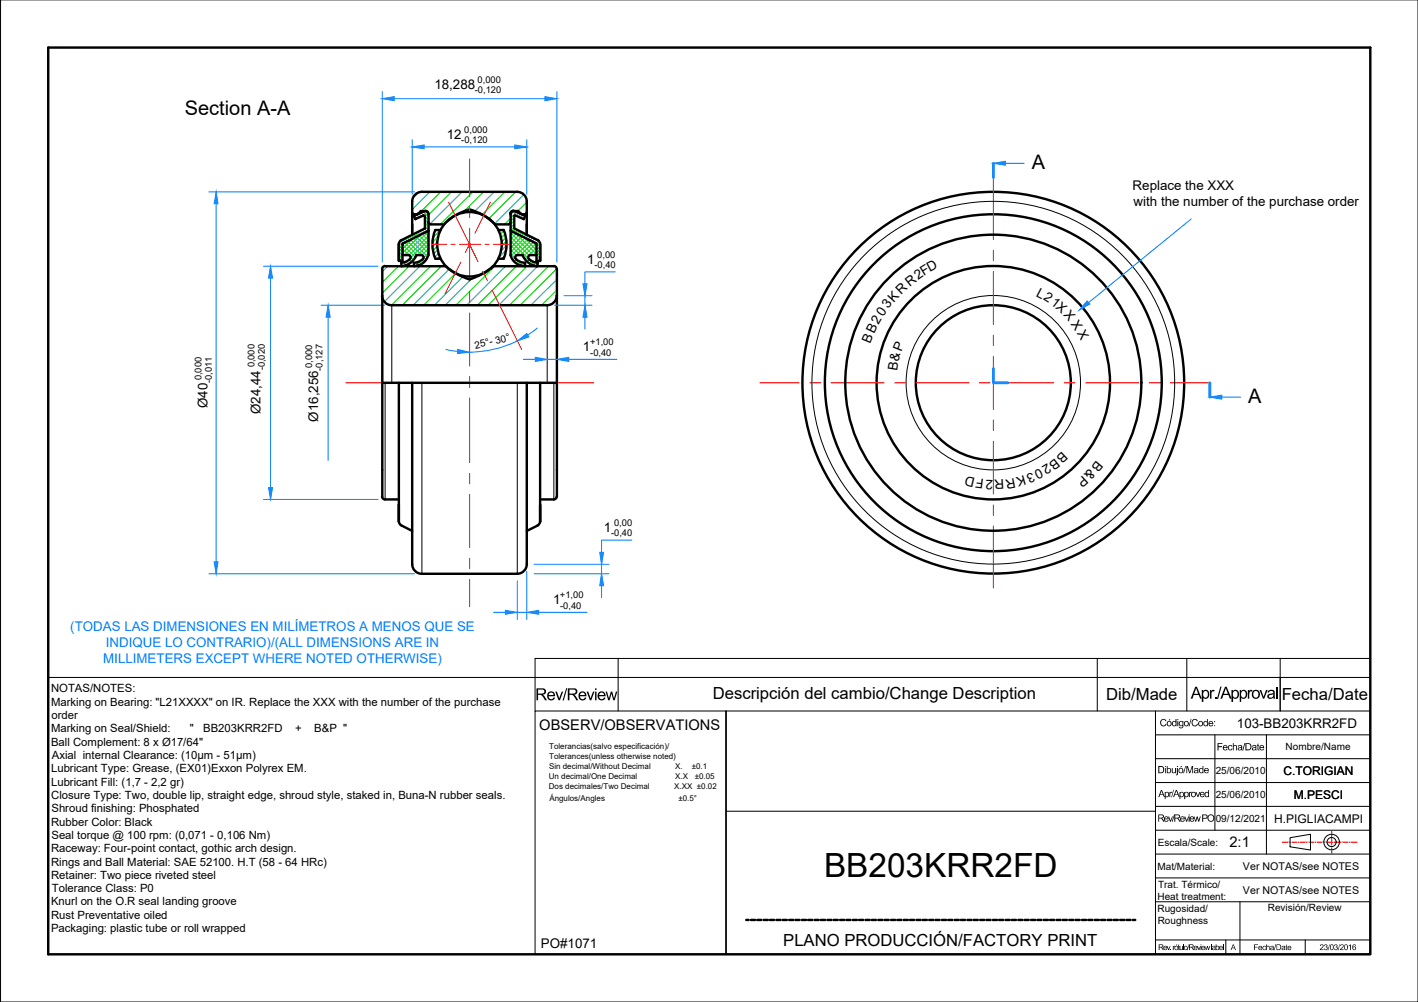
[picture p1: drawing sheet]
<svg xmlns="http://www.w3.org/2000/svg" width="297mm" height="210mm" viewBox="0 0 297 210" stroke-linecap="round" stroke-linejoin="round" font-family="sans-serif">
<!-- layer: corte -->
<g fill="none" stroke="#0d0" stroke-width=".21">
<path d="M81.2 55.8l-1.1 1.1M83.5 55.8l-3.4 3.4M83.6 54.1l.6 .6M83.6 53.4l.7 .8M83.6 52.7l.7 .8M83.6 52l.7 .8M83.6 51.4l2 2M83.6 50.8l.7 .6M83.9 50.4l.6 .5M84.1 55.5l.3 .2M84.4 50.2l.5 .5M84.5 55l.6 .6"/>
<path d="M84.7 50.9l-.4 .3 2.7 2.7M84.8 50.8l2.6 2.6M84.8 49.9l3.5 3.5M85.2 54.8l.5 .5M85.3 49.7l.5 .6M85.3 54.8l-1 1M85.7 49.5l.6 .6M85.7 55.8l-5.6 5.6M85.8 54.5l.4 .4M86 53.8l.6 .7M86 50.2l3.6 3.7M86.2 49.2l.5 .6"/>
<path d="M86.5 50l-2.2 2.1M86.6 49l3.2 3.2M86.6 49.9l3.2 3.2M86.7 55.4l.3 .4M86.8 55.1h-.1M86.8 45.2l.6 .5M87 53.9l-1.4 1.4M87.1 48.8l.5 .6M87.2 55l.6 .6M87.3 45l.5 .5M87.5 48.6l.6 .6M87.7 40.3l-1.2 1.2"/>
<path d="M87.7 44.8l.6 .6M87.8 49.3l2 2M87.9 54.8l.5 .5M88 48.4l.5 .6M88 54.8l-1 1M88 55.8l-7.5 7.4M88.2 44.5l.6 .6M88.3 49.1l-4 3.9 .4 .4M88.4 49l1.4 1.4M88.4 48.1l1.4 1.4M88.4 54.5l.5 .4M88.7 44.3l1.1 1.1"/>
<path d="M88.7 53.9l.6 .5M88.9 47.9l.5 .6M89 47.4l.8 .7M89 46.7l.8 .8M89 46l.8 .8M89 45.4l.8 .7M89.3 44.3l.4 .5M89.5 54.1l-1.3 1.3M89.6 48.4l.2 .2M89.8 48.5l-5 4.9M89.8 49.4l-4.1 4.1M89.8 50.3l-3.8 3.7"/>
<path d="M89.8 51.2l-2.3 2.2M89.8 52.1l-1.4 1.3M89.8 53l-1 1M90.1 40.2l-3.8 3.7M90.2 55.8l-8.2 8.1M91.3 48.2l-.2 .2M91.6 50.6l-1 1.1M91.6 51.5l-.9 1M91.7 52.3l-.9 .9M91.8 49.5l-1.2 1.2M91.9 53.1l-.8 .8M92.1 53.7l-.5 .5"/>
<path d="M92.2 48.2l-1.5 1.5M92.3 40.2l-4 4M92.4 55.8l-8.1 8.1M94.1 56.4l-7.6 7.5M94.6 40.2l-4.8 4.8M95.4 57.3l-6.6 6.6M96.8 40.2l-6.8 6.8M96.9 58l-5.9 5.9M98.8 58.4l-5.6 5.5M99 40.2l-6.8 6.8M101.3 40.2l-4.1 4.1M103.5 40.2l-4 4.1"/>
<path d="M103.7 55.8l-8.2 8.1M104.8 48.2l-.3 .3M105.6 48.4l-.8 .7M105.7 53.6l-.6 .6M105.8 40.2l-4.8 4.8M105.8 49l-.8 .8M105.9 55.8l-8.2 8.1M106 49.8l-.9 .8M106 52.4l-1.5 1.5M106.1 50.5l-1 1M106.1 51.4l-1.1 1.1M107 48.3h.1"/>
<path d="M107 45.7l-1.3 1.3M107 53.2l2.5 2.5 .5-.5M107 52.3l1.2 1.2M107 51.4l2 2M107 50.5l5.1 5.2M107 49.6l3.9 4M107 48.7l4.7 4.7M107.6 48.6l-.6 .6M107.7 44.3l-.7 .7M107.7 45.6l-.7 .7M107.7 46.2l-.7 .8M107.7 46.9l-.7 .8"/>
<path d="M107.7 47.6l-.7 .7M107.9 48.8l4.5 4.5M108 48l-.6 .6M108 40.2l-5.6 5.6M108.1 55.8l-8.1 8.1M108.1 48.9l-1.1 1.2M108.1 54.3l-.4 .5M108.2 44.4l-1.2 1.2M108.4 48.2l-.5 .6M108.7 44.6l-.6 .6M108.7 54.7l-.5 .5M108.9 48.4l-.6 .6"/>
<path d="M109.1 44.8l-.6 .6M109.3 55l-.6 .5M109.3 48.7l-2.3 2.3M109.4 49.5l-2.4 2.4M109.6 45l-.6 .6M109.7 55l.3 .3M109.7 40.7l-6.1 6.2M109.8 48.9l-.6 .6M109.8 49.7l2.6 2.7M110 49.8l-3 3M110 45.3l-.5 .5M110.2 49.1l-.5 .6"/>
<path d="M110.3 42.3l-1.8 1.9M110.3 44.6l-.2 .3M110.4 55.8l-8.2 8.1M110.7 49.3l-.6 .6M110.9 54.3l-.5 .5M111.1 49.5l-4.1 4.2M111.2 50.4l-3.9 3.9M111.4 54.7l-.5 .5M111.5 50.6l.9 .9M111.6 49.8l-.6 .5M111.7 50.7l-2.7 2.7M112 55l-.6 .5"/>
<path d="M112 50l-.6 .6M112.4 51.9l-2.4 2.4M112.4 52.8l-.7 .6M112.4 55l.2 .3M112.5 50.2l-.6 .6M112.6 55.8l-8.1 8.1M112.6 55.2l-.4 .5M112.9 50.5l-3.3 3.2M113.1 50.9l-.7 .8M113.1 51.6l-.7 .7M113.1 52.2l-.7 .8M113.1 52.9l-.7 .8"/>
<path d="M113.1 53.6l-.7 .7M113.1 54.2l-.4 .5M114.9 55.8l-8.2 8.1M116.7 56.3l-7.7 7.6M116.7 58.5l-5.5 5.4M116.7 60.8l-3.3 3.1"/>
</g>
<!-- layer: centro -->
<g fill="none" stroke="#f00" stroke-width=".21">
<path d="M98.4 33.3v7.8M208.1 37.2v13M90.3 51.2h3.3M94 42.4l6.1 12.4M94.5 51.2h.9M96.3 51.2h4.4M96.5 54.9l-3.3 6.6M98.4 43.4v2.2M98.4 47.8v11.1M98.5 50.9l-1 2M101.1 56.8l1 2M101.6 51.2h.9"/>
<path d="M102.7 42.4l-3.2 6.6M103.4 51.2h3.2M208.1 52.4v2.2M208.1 56.9v11.1M98.4 61.1v2.2M98.4 65.6v11.1M98.4 78.9v2.2M103.1 60.8l6.1 12.4M208.1 70.2v2.2M208.1 74.6v11.1M72.4 80.2h13.7M88.3 80.2h2.3"/>
<path d="M92.8 80.2h11.1M98.4 83.4v13.5M98.4 99.2v2.2M106.1 80.2h2.3M110.6 80.2h13.7M159.2 80.2h8.2M169.6 80.2h2.3M174.1 80.2h11.1M187.4 80.2h2.2M191.8 80.2h11.2M205.2 80.2h2.2M208.1 88v2.2"/>
<path d="M208.1 92.4v11.1M209.6 80.2h11.1M223 80.2h2.2M227.4 80.2h11.1M240.7 80.2h2.2M245.2 80.2h8.2M98.4 103.6v11.1M98.4 116.9v2.2M208.1 105.8v2.2M208.1 110.2v13M98.4 121.4v5.7M268.6 176.4h1.3"/>
<path d="M270.1 176.4h.2M270.6 176.4h1.1M271.9 176.4h.2M272.4 176.4h1.1M273.7 176.4h.2M274.1 176.4h1.1M275.4 176.4h.3M275.9 176.4h1.1M277.2 176.4h.2M277.7 176.4h1.1M279 174.1v1.1M279 175.4v.3"/>
<path d="M279 175.9v1.1M279 177.2v.2M279 177.6v1.2M279 176.4h.2M279.5 176.4h1.1M280.8 176.4h.2M281.2 176.4h1.1M282.6 176.4h.2M283 176.4h1.3"/>
</g>
<!-- layer: A1 -->
<g fill="none" stroke="#000" stroke-width=".51">
<path d="M10.1 10h276.9v189.9h-276.9zM80.1 56.4v47.6M80.7 55.7a.61 .61 0 0 0-.7 .6M80.7 55.8h12.6M84.1 50.3l-.4 .3-.1 .5M84.3 51.2v3.5h-.7v-3.5v3.5M84.3 53.4h1.2M84.4 51l-.1 .1M85.5 53.4a.52 .52 0 0 1 .5 .3 .52 .52 0 0 1-.2 .6l-1 .6-.7 .1M86.3 44.5l.4 .4M86.7 55.1v.7M86.8 44.9h.5"/>
<path d="M87.5 44.8l-.2 .1M88.4 40.2a2.01 2.01 0 0 0-2.1 2v7M88.4 40.2h19.9a2.01 2.01 0 0 1 2 2v7M88.5 54.3l-.6 .5-1.2 .2M88.5 54.3a.53 .53 0 0 0 .2-.6 .53 .53 0 0 0-.5-.3h-1a3.6 3.6 0 0 1-3.1 2.4v-.7M88.8 44.3h.6l.3 .6M88.8 44.3l-2.1 .9 .3 .7 1.7-.7 .3 .1M89 45.4v2.5l-4.9 2.4M89.1 44.2a.61 .61 0 0 1 .6 .6M89.1 44.2h-.9l-.6 .6M89.7 53.4a3.1 3.1 0 0 1-3 2.3M89.7 46.6l.4 .4"/>
<path d="M89.8 48.3l-5.4 2.7M89.8 44.9v8.5M90.2 47h2.8M91.2 54.2h1.1M92.3 48.2h-1.1a7.8 7.8 0 0 0 0 6M93 47a11.6 11.6 0 0 1 5.3-3.1 11.6 11.6 0 0 1 5.4 3.1M93.3 55.7a13.9 13.9 0 0 0 5 2.8 13.9 13.9 0 0 0 5-2.8M103.4 55.8h12.6M103.7 47h2.8M104.4 54.2h1.1M104.4 48.2h1.1a7.8 7.8 0 0 1 0 6M106.9 46.6l-.4 .4"/>
<path d="M107 48.3l5.3 2.7M107.5 44.2a.61 .61 0 0 0-.6 .6M107.6 44.2h1l.5 .6M107.7 45.4v2.5l4.9 2.4M107.9 44.3h-.7l-.3 .6 .1 8.5a3 3 0 0 0 2.9 2.3M107.9 44.3l2.2 .9-.4 .7-1.7-.8M107.9 45.2l-.2 .1M108.1 54.3l.7 .5 1.2 .2M108.5 53.4a.53 .53 0 0 0-.5 .3 .53 .53 0 0 0 .1 .6M108.5 53.4h1M109.1 44.8l.9 .1M109.5 53.4a3.6 3.6 0 0 0 3.1 2.4v-.7"/>
<path d="M110 55.1v.7M110.3 44.5l-.4 .4M110.9 54.3l1 .6 .7 .1M112.3 51l.1 .1M112.4 51.2v3.5h.7v-3.5v3.5M112.4 53.4h-1.2a.53 .53 0 0 0-.5 .3 .53 .53 0 0 0 .1 .6M112.6 50.3l.4 .3 .1 .5M116 55.7a.61 .61 0 0 1 .6 .6M116.7 56.4v47.6M80 61.9a2.01 2.01 0 0 0 2 2h32.6M116.6 61.9a2.01 2.01 0 0 1-2 2M80.1 80.2h36.6"/>
<path d="M83.6 80.2v29v-3.5M86.3 80.2v38a2.01 2.01 0 0 0 2.1 2M110.3 80.2v38a2.01 2.01 0 0 1-2 2h-19.9M113.1 80.2v29v-3.5M80 104a.61 .61 0 0 0 .7 .6h2.9M83.6 109.2l.3 .7 2.4 1.3M112.6 110.1l-2.3 1.1M113.1 109.2l-.1 .5-.4 .4M116.6 104a.61 .61 0 0 1-.6 .6h-2.9M156.3 192.7h.5M157.3 192.7h.9M158.6 192.7h.9"/>
<path d="M160 192.7h.9M161.3 192.7h.9M162.6 192.7h.9M163.9 192.7h.9M165.3 192.7h.9M166.6 192.7h.9M168 192.7h.9M169.3 192.7h.9M170.6 192.7h.9M171.9 192.7h.9M173.3 192.7h.9M174.6 192.7h.9"/>
<path d="M176 192.7h.9M177.3 192.7h.9M178.6 192.7h.9M179.9 192.7h.9M181.3 192.7h.9M182.6 192.7h.9M184 192.7h.9M185.3 192.7h.9M186.6 192.7h.9M187.9 192.7h.9M189.3 192.7h.9M190.6 192.7h.9"/>
<path d="M192 192.7h.9M193.3 192.7h.9M194.6 192.7h.9M195.9 192.7h.9M197.3 192.7h.9M198.6 192.7h.9M200 192.7h.9M201.3 192.7h.9M202.6 192.7h.9M203.9 192.7h.9M205.3 192.7h.9M206.6 192.7h.9"/>
<path d="M208 192.7h.9M209.3 192.7h.9M210.6 192.7h.9M211.9 192.7h.9M213.3 192.7h.9M214.6 192.7h.9M216 192.7h.9M217.3 192.7h.9M218.6 192.7h.9M219.9 192.7h.9M221.3 192.7h.9M222.6 192.7h.9"/>
<path d="M224 192.7h.9M225.3 192.7h.9M226.6 192.7h.9M228 192.7h.8M229.3 192.7h.9M230.6 192.7h.9M232 192.7h.9M233.3 192.7h.9M234.6 192.7h.9M236 192.7h.8M237.3 192.7h.5"/>
<circle cx="98.3" cy="51.2" r="6.8"/>
<circle cx="208.1" cy="80.2" r="40"/>
<circle cx="208.1" cy="80.2" r="35.3"/>
<circle cx="208.1" cy="80.2" r="31"/>
<circle cx="208.1" cy="80.2" r="24.5"/>
<circle cx="208.1" cy="80.2" r="16.2"/>
</g>
<!-- layer: 02 -->
<g fill="none" stroke="#000" stroke-width=".21">
<path d="M88.2 44.2h.9M89.8 44.8v1.8M107 44.8l-.1 1.8-.4 .4M107.6 44.2h1M108.6 44.2h-1h1M108.6 44.2l.5 .6M109.1 44.8l.9 .1M110.3 44.5l-.4 .4M82.1 63.9v16.3M114.6 63.9v16.3M80.1 80.2h1.6M80.7 80.2v24.4"/>
<path d="M82.2 80.2h.4M83 80.2h2.2M85.7 80.2h.4M86.6 80.2h2.2M88.4 80.2v40M89.2 80.2h.5M90.1 80.2h2.3M92.8 80.2h.4M93.7 80.2h2.2M96.3 80.2h.5M97.2 80.2h2.3M99.9 80.2h.5"/>
<path d="M100.8 80.2h2.2M103.4 80.2h.5M104.3 80.2h2.3M107 80.2h.5M107.9 80.2h2.2M108.4 80.2v40M110.6 80.2h.4M111.4 80.2h2.3M114.1 80.2h.5M115 80.2h1.7M116 80.2v24.4M110.3 113.4v-33.2v35.3"/>
<circle cx="208.1" cy="80.2" r="38"/>
<circle cx="208.1" cy="80.2" r="18.3"/>
</g>
<!-- layer: B2 -->
<g fill="none" stroke="#007fff" stroke-width=".21">
<path d="M80.1 19.2v35.7M116.7 19.2v35.7M82.6 20.7h31.6M86.3 29.3v11.4M88.8 30.8h19.1M110.3 29.3v11.4M43.8 40.2h43.1M45.3 42.7v75M55.2 55.8h24M56.7 58.3v43.8M128.9 57h-6.4v2.5M249.5 45.9l-21.5 17.5"/>
<path d="M67.3 63.9h13.3M68.7 66.4v30M93.4 73.2l2.5 .4M108.4 71.4a22.6 22.6 0 0 1-10.1 2.4M109.6 75.3h2.5M112.6 68.7l-2.1 1.5M114.6 75.3h2.1M116.1 63.9h7.9M118.1 61.9h5.9M119.2 75.3h10M122.5 61.9v2M122.5 66.4v2.5"/>
<path d="M55.2 104.6h24M110.3 119.7v10.1M111.9 118.2h15.6M126 118.2v2M132.4 113.1h-6.4v2.6M43.8 120.2h43.1M103.4 128.3h2.5M108.4 121.7v8.1M108.4 128.3h1.9M111.9 120.2h15.6M112.8 128.3h10.2M126 122.7v2.5"/>
</g>
<g fill="#007fff" stroke="#007fff" stroke-width=".21">
<path d="M80.1 20.7l2.5-.5v.9z"/>
<path d="M114.2 20.2l2.5 .5-2.5 .4z"/>
<path d="M45.3 40.2l.4 2.5h-.8z"/>
<path d="M44.9 117.7h.8l-.4 2.5z"/>
<path d="M56.7 55.8l.4 2.5h-.9z"/>
<path d="M56.2 102.1h.9l-.4 2.5z"/>
<path d="M68.7 63.9l.5 2.5h-.9z"/>
<path d="M126 120.2l.4 2.5h-.8z"/>
<path d="M125.6 115.7h.8l-.4 2.5z"/>
<path d="M105.9 127.9l2.5 .4-2.5 .4z"/>
<path d="M110.3 128.3l2.5-.4v.8z"/>
<path d="M122.5 63.9l.5 2.5h-.9z"/>
<path d="M122.1 59.5h.9l-.5 2.4z"/>
<path d="M112.1 74.9l2.5 .4-2.5 .4z"/>
<path d="M116.7 75.3l2.5-.4v.8z"/>
<path d="M86.3 30.8l2.5-.4v.8z"/>
<path d="M107.9 30.4l2.4 .4-2.4 .4z"/>
<path d="M95.9 73.2l2.5 .6-2.6 .3z"/>
<path d="M108.4 71.4l1.9-1.5 .5 .7z"/>
<path d="M227.7 63l.6 .7-2.2 1.3z"/>
</g>
<path d="M208.1 34.2v3M208.1 77.2v3h3M253.4 80.2v3" fill="none" stroke="#007fff" stroke-width=".59"/>
<!-- layer: F1 -->
<g fill="#007fff" stroke="#007fff" stroke-width=".21">
<path d="M253.4 83.2l2.5-.4v.8z"/>
<path d="M208.1 34.2l2.5-.4v.8z"/>
</g>
<path d="M210.6 34.2h3.9M255.9 83.2h4" fill="none" stroke="#007fff" stroke-width=".21"/>
<!-- layer: B1 -->
<g fill="none" stroke="#000" stroke-width=".21">
<path d="M.1 0h296.9v209.9h-296.9zM129.5 137.9v11M229.9 137.9v11M248.6 137.9v11M268.2 137.9v11M287 137.9h-174.9v11M10.1 141.9h276.9M10.1 148.9v51M112.1 148.9h174.9v51h-174.9zM152.1 148.9v51M242 158.9h45M242 153.9h45"/>
<path d="M242 148.9v51M254.5 153.9v20M265.3 153.9v25M152.1 169.9h89.9M242 178.9h45M242 168.9h45M242 173.9h45M242 163.9h45M270.2 175.5l4.3-.7v3.3l-4.3-.7zM242 188.9h45M242 183.9h45M242 196.9h45"/>
<path d="M256.8 196.9v3M259.7 188.9v11M273.4 196.9v3"/>
<circle cx="278.9" cy="176.4" r="1.63"/>
<circle cx="278.9" cy="176.4" r=".95"/>
</g>
<g fill="#000">
<path d="M122.9 144.9h.3l.5 1.4 .5-1.4h.3l-.6 1.8h-.3zM126.9 144.9h.3l.4 1.4 .4-1.4h.3l.3 1.4 .4-1.4h.3l-.5 1.8h-.3l-.4-1.4-.4 1.4h-.3zM249.5 150.6h.1l-.4 1.6h-.2zM249.7 150.9l.6-.3 .5 .2 .1 .3h-.2l-.2-.3h-.4l-.3 .5v.4l.3 .3 .4-.1 .2-.3 .2 .1-.2 .4-.6 .1-.3-.2-.2-.3zM257.4 156.2l.6-.1 .2 .3h-.2a.35 .35 0 0 0-.6 0 .35 .35 0 0 0 .1 .5l.3 .2 .2-.3h.2l-.3 .4h-.4l-.3-.3zM258.3 155.7h.1v.5l.3-.1 .4 .1v1h-.2v-.7a.27 .27 0 0 0-.3-.3 .27 .27 0 0 0-.2 .4v.6h-.1zM260.7 155.7h.1l-.4 1.5h-.1zM261.4 144.5h.3v.3a.39 .39 0 0 1 .7-.2l-.2 .3a.41 .41 0 0 0-.4 .1 .41 .41 0 0 0-.1 .4v1h-.3zM263.4 155.8l.2-.1v.4h.2l-.2 .1v.8h.2v.2a.25 .25 0 0 1-.3 0 .25 .25 0 0 1-.1-.3v-.7h-.1zM263.8 144.5h.4l.5 1.5 .5-1.5h.3l-.7 1.9h-.2zM245 165.9l.1 .1 .2-.1h.3l-.4 .3-.1 .8h-.1zM244.7 171h.2l.3 .9 .3-.9h.2l-.4 1.1h-.2z"/>
<path d="M245.8 165.5h.1l-.4 1.5h-.2zM245.9 170.6h.2l-.5 1.5h-.1zM245.5 160.9h.1v.8a.28 .28 0 0 0 .4 .1 .28 .28 0 0 0 .2-.3v-.6h.2v1.1h-.2v-.2l-.2 .2-.4-.1-.1-.1zM248.3 160.5h.1l-.4 1.5h-.2zM248.1 171h.2l.3 .9 .3-.9h.2l-.4 1.1h-.2zM248.5 160.5h.3l.4 1.3 .5-1.3h.2v1.5h-.1v-1.3l-.5 1.3h-.2l-.4-1.3v1.3h-.2zM249 165.9l.2 .1 .2-.1h.2v.2l-.4 .1v.8h-.2zM250 171h.2l.3 .9 .2-.9h.2l.2 .9 .3-.9h.1l-.3 1.1h-.2l-.2-.8-.2 .8h-.2zM250.4 165.9h.2l.3 .9 .3-.9h.2l-.4 1.1h-.1zM244.4 198.2h.1l.3 .7 .3-.7h.1l-.3 .8h-.2zM245.2 198.9h.1v.1h-.1zM245.7 198.2l.1 .1 .1-.2 .3 .1-.3 .2v.6h-.2z"/>
<path d="M246.8 197.9l.2-.1v.4h.1l-.1 .1v.6l.2 .1-.4-.1zM247.1 198.2h.2v.4a.21 .21 0 0 0 .1 .3 .21 .21 0 0 0 .2-.3v-.4h.2v.8l-.1-.1-.2 .1a.28 .28 0 0 1-.3 0 .28 .28 0 0 1-.1-.3zM247.8 197.8h.2v1.2h-.2zM249 197.8l-.2 1.3h-.1zM250.7 198.2h.2l.2 .7 .3-.7h.1l-.3 .8h-.1zM252.3 198.2h.2l.2 .7 .1-.7h.2l.2 .6 .2-.6h.1l-.3 .8h-.1l-.2-.7-.1 .7h-.2zM253.7 197.8h.2v1.2h-.2zM256.1 197.8h.2v1.2h-.2zM262.7 197.8h.8v.2h-.6v.3h.5v.2h-.5v.5h-.2zM264.5 198.3l.1-.1a.38 .38 0 0 1 .6 .2l-.2-.1a.27 .27 0 0 0-.4 .3 .27 .27 0 0 0 .4 .2l.2-.1-.3 .4-.4-.2zM265.2 197.8h.2v.5l.1-.2 .4 .1 .1 .8h-.2v-.5a.22 .22 0 0 0-.2-.2 .22 .22 0 0 0-.2 .3v.4h-.2zM267.2 197.8h.1l-.3 1.3h-.1z"/>
<path d="M269.4 197.9l.1-.1v.4h.2l-.2 .1v.6l.2 .1-.3-.1v-.6h-.1zM276.5 198l.2-.2 .5 .2v.3l-.5 .6h.6v.1h-.8l.5-.7a.24 .24 0 0 0 0-.4 .25 .25 0 0 0-.4 .3h-.1zM277.4 197.9l.5-.1a.29 .29 0 0 1 .2 .3 .29 .29 0 0 1-.2 .3l.2 .1-.1 .5h-.5l-.1-.2 .1-.1a.24 .24 0 0 0 .2 .2 .24 .24 0 0 0 .3-.2 .24 .24 0 0 0-.3-.2v-.2a.2 .2 0 0 0 .2-.1 .2 .2 0 0 0-.2-.2 .2 .2 0 0 0-.2 .2l-.1-.1zM278.5 197.8l-.3 1.3h-.1zM279.5 198l.5-.2 .2 .2-.2 .4 .2 .1v.3l-.4 .3a.23 .23 0 0 1-.2-.1 .23 .23 0 0 1 0-.3 .25 .25 0 0 0 .3 .3 .25 .25 0 0 0 .2-.3 .25 .25 0 0 0-.3-.2v-.2a.2 .2 0 0 0 .2-.1 .2 .2 0 0 0-.1-.2 .2 .2 0 0 0-.3 .2l-.1-.1zM280.6 197.8l-.2 1.3h-.2zM280.8 197.9l.3-.1a.43 .43 0 0 1 .4 .5 .43 .43 0 0 1-.4 .4l-.2 .2h.6v.1h-.8l.3-.4a.32 .32 0 0 0 .3-.3 .32 .32 0 0 0-.2-.4l-.4 .3zM282.5 198.1l.5-.3v1.2h-.2v-.9l-.2 .2z"/>
<path d="M121.3 145.2l.5-.4 .6 .1 .3 .3 .1 .7h-1.3l.1 .4 .4 .2 .3-.1 .2-.3h.3l-.2 .4-.7 .2-.5-.3-.2-.3zM121.7 145.2l-.2 .4h1l-.3-.5z"/>
<path d="M124.7 144.2h.3v.3h-.3zM124.7 144.9h.3v1.8h-.3z"/>
<path d="M125.4 145l.4-.2h.4l.5 .3 .2 .8h-1.4l.1 .3 .4 .3 .4-.1 .1-.3h.3l-.3 .5-.5 .1-.7-.3-.1-.8zM125.8 145.1l-.3 .5h1l-.1-.4z"/>
<path d="M244.4 151.6a.55 .55 0 0 1 1.1 0 .55 .55 0 0 1-1.1 0zM244.7 151.2l-.1 .5a.36 .36 0 0 0 .6 .2 .36 .36 0 0 0-.1-.6zM245 150.6h.2l-.4 .3z"/>
<path d="M245.6 151.2l.3-.2 .3 .2v-.6h.3v1.5l-.2-.1-.2 .2-.4-.1-.2-.4zM245.7 151.3v.1a.36 .36 0 0 0 .1 .5 .36 .36 0 0 0 .4 0 .36 .36 0 0 0 0-.5l-.1-.2z"/>
<path d="M246.6 150.6h.2v.2h-.2zM246.6 151.1h.2v1h-.2z"/>
<path d="M247 151.2l.3-.2 .4 .2 .2-.1-.1 1.3-.5 .2-.3-.3 .1-.1a.3 .3 0 0 0 .4 .2 .3 .3 0 0 0 .2-.4l-.1 .1-.6-.1-.1-.3zM247.3 151.2l-.2 .6 .4 .2 .2-.1v-.5l-.1-.2z"/>
<path d="M248 151.6a.55 .55 0 0 1 1.1 0 .55 .55 0 0 1-1.1 0zM248.3 151.2l-.1 .5 .2 .2a.38 .38 0 0 0 .4-.3 .38 .38 0 0 0-.5-.4z"/>
<path d="M251.1 151.2l.3-.2 .5 .2 .1 .6-.2 .3-.4 .1-.3-.3-.1-.4zM251.4 151.2l-.2 .2a.38 .38 0 0 0 .2 .6 .38 .38 0 0 0 .5-.3 .38 .38 0 0 0-.2-.5z"/>
<path d="M252.2 151.2l.2-.2 .4 .2v-.6h.2v1.5l-.2-.1-.4 .2-.2-.2zM252.4 151.2l-.1 .2v.4a.36 .36 0 0 0 .6 0 .36 .36 0 0 0-.2-.6z"/>
<path d="M253.2 151.2l.6-.2 .4 .4v.3h-.8a.3 .3 0 0 0 .2 .3 .3 .3 0 0 0 .3-.2h.3l-.3 .3-.6-.1-.2-.3zM253.5 151.2l-.1 .3h.5v-.3z"/>
<path d="M254.3 151.1h.2v.2h-.2zM254.3 151.9h.2v.2h-.2z"/>
<path d="M256.2 156.3l.4-.2h.3l.3 .6h-.8v.1l.2 .3 .3-.3 .3 .1-.1 .1-.2 .2h-.5l-.3-.4zM256.4 156.3v.2h.5l-.1-.3z"/>
<path d="M258 144.5h.3v.3l.3-.3 .6 .1 .4 .8-.1 .5-.3 .4-.6 .1-.3-.3v.9h-.3zM258.4 144.9l-.1 .4v.5l.2 .3h.5l.2-.4v-.7l-.3-.2z"/>
<path d="M259.7 144.5h.3v.3l.3-.3h.5l.3 .3 .2 .4-.1 .6-.3 .5-.6 .1-.3-.3v.9h-.3zM260.2 144.9l-.2 .4 .2 .7a.64 .64 0 0 0 .7-.2 .64 .64 0 0 0 0-.8l-.3-.2z"/>
<path d="M259.4 156.2l.5-.1 .3 .1 .1 1h-.2l-.1-.2-.2 .2-.5-.1v-.4l.3-.1a.25 .25 0 0 0 .3 0 .25 .25 0 0 0 .1-.3l-.4-.1-.2 .2h-.1zM259.5 156.7a.24 .24 0 0 0 .1 .3 .24 .24 0 0 0 .4 0 .24 .24 0 0 0-.1-.4z"/>
<path d="M260.9 155.7h.7l.4 .2 .2 .7-.3 .5-1 .1zM261.1 155.8v1.2h.6l.2-.4v-.5l-.3-.3z"/>
<path d="M262.4 144.8l.5-.3 .8 .2 .2 .6-.1 .7-.6 .4-.6-.1-.4-.5zM262.7 144.9l-.2 .4 .1 .5 .1 .3h.5l.4-.4v-.7l-.4-.2z"/>
<path d="M262.4 156.1h.5l.2 .1 .2 1h-.3v-.2l-.2 .2-.5-.1a.44 .44 0 0 1 .1-.5 .44 .44 0 0 1 .6-.1 .26 .26 0 0 0-.2-.3 .26 .26 0 0 0-.3 .2h-.2zM262.5 156.7a.27 .27 0 0 0 .2 .4 .27 .27 0 0 0 .3-.4z"/>
<path d="M263.9 156.2l.6-.1 .3 .5v.1l-.8 .1a.3 .3 0 0 0 .3 .3 .3 .3 0 0 0 .3-.3l.2 .1-.2 .3-.6-.1-.2-.2zM264.1 156.3l-.1 .2h.6l-.2-.3z"/>
<path d="M265.8 144.6l.7-.1 .4 .2 .2 1.7h-.3v-.3l-.5 .3-.8-.2v-.6l.4-.3h.5a.3 .3 0 0 0 .3-.4 .3 .3 0 0 0-.4-.1h-.3l-.2 .3-.3-.1zM265.9 145.6a.4 .4 0 0 0 .2 .6 .4 .4 0 0 0 .5-.3h.1a.21 .21 0 0 0 0-.4 .21 .21 0 0 0-.3 .1z"/>
<path d="M244 165.9l.2 .1 .4-.1 .3 .4v.4l-.2 .3-.5-.1v.5h-.2zM244.3 166l-.1 .7a.36 .36 0 0 0 .5 0 .36 .36 0 0 0 0-.5l-.2-.2z"/>
<path d="M244.4 160.5h.2v.5l.5-.1 .2 .2v.6l-.2 .3-.5-.1-.2 .1zM244.7 161.1l-.1 .2a.35 .35 0 0 0 .1 .5 .35 .35 0 0 0 .4-.1 .35 .35 0 0 0 0-.4l-.1-.3z"/>
<path d="M246.3 165.5h.2l.6 1.5h-.2l-.2-.5h-.6l-.2 .5h-.2zM246.4 165.6l-.2 .8h.5z"/>
<path d="M246 170.6h.7a.43 .43 0 0 1 .5 .4 .43 .43 0 0 1-.4 .5l.5 .6h-.2l-.5-.6h-.4v.6h-.2zM246.2 170.8v.5h.4a.27 .27 0 0 0 .4-.2 .27 .27 0 0 0-.3-.3z"/>
<path d="M246.5 160.5h.2v.2h-.2zM246.5 160.9h.2v1.2a.29 .29 0 0 1-.1 .3 .29 .29 0 0 1-.3 0l.2-.2z"/>
<path d="M247 161l.6-.1 .2 .1 .1 .5-.3 .4-.4 .1-.3-.2zM247.1 161.1l-.1 .3a.37 .37 0 0 0 .6 .4 .37 .37 0 0 0 0-.7l-.1-.1zM247.4 160.5h.2l-.3 .3z"/>
<path d="M247.1 165.9l.2 .1 .4-.1 .3 .3-.1 .7-.3 .1-.3-.1v.5h-.2zM247.4 166l-.1 .6a.37 .37 0 0 0 .6 0 .37 .37 0 0 0-.2-.6z"/>
<path d="M247.3 171.3l.3-.3 .5 .1 .1 .5-.8 .1 .3 .3 .5-.2-.1 .2-.2 .1h-.5l-.2-.3zM247.5 171.2l-.1 .3h.6l-.2-.3z"/>
<path d="M248.1 165.9l.1 .1 .2-.1 .5 .1 .1 .4-.3 .6-.4-.1v.5h-.2zM248.4 166l-.2 .3 .1 .3a.34 .34 0 0 0 .5 .1 .34 .34 0 0 0 0-.5z"/>
<path d="M249 170.6h.2v.2h-.2zM249 171h.2v1.1h-.2z"/>
<path d="M249.5 166.5a.55 .55 0 0 1 1.1 0 .55 .55 0 0 1-1.1 0zM249.8 166l-.1 .6a.35 .35 0 0 0 .5 .2 .35 .35 0 0 0 .1-.5l-.2-.3z"/>
<path d="M249.3 171.2l.5-.2 .3 .3 .1 .3h-.8l.3 .4 .5-.2-.2 .3h-.5l-.3-.2zM249.5 171.2l-.1 .3h.6a.32 .32 0 0 0-.2-.3 .32 .32 0 0 0-.3 0z"/>
<path d="M250.2 161l.4-.1a.34 .34 0 0 1 .4 .4l.1 .7-.2-.1-.4 .1a.35 .35 0 0 1-.4-.5 .35 .35 0 0 1 .5-.2h.2a.26 .26 0 0 0-.2-.3 .26 .26 0 0 0-.3 .2h-.2zM250.3 161.6a.24 .24 0 0 0 .1 .3 .24 .24 0 0 0 .3-.1l.2-.4z"/>
<path d="M251.8 170.6h.8l.4 .3-.2 .5-.8 .1v.6h-.2zM252 170.8v.5l.8-.1-.1-.4z"/>
<path d="M251.2 161.1l.2-.2 .5 .1v-.5h.2v1.5l-.2-.1-.5 .1-.2-.2zM251.5 161.1l-.2 .3 .1 .3a.38 .38 0 0 0 .6-.2 .38 .38 0 0 0-.3-.5z"/>
<path d="M251.4 166l.6-.1 .3 .3v.3h-.8l.1 .1a.3 .3 0 0 0 .3 .3 .3 .3 0 0 0 .3-.3l.1 .1-.2 .3-.6-.1-.1-.2zM251.7 166l-.2 .3h.7l-.2-.3z"/>
<path d="M252.9 171.4a.76 .76 0 0 1 1.5 0 .76 .76 0 0 1-1.5 0zM253.3 170.9l-.2 .3 .1 .6 .3 .2 .5-.1 .2-.3-.1-.6-.2-.2z"/>
<path d="M252.4 161l.5-.1 .3 .3v.3h-.8a.3 .3 0 0 0 .3 .3 .3 .3 0 0 0 .3-.2l.2 .1-.2 .3-.7-.1-.1-.6zM252.5 161.1l-.1 .2h.6l-.2-.3z"/>
<path d="M252.4 166.1l.2-.2 .5 .1v-.5h.2v1.5l-.2-.2-.2 .2-.4-.1zM252.7 166l-.2 .3v.3a.33 .33 0 0 0 .6 .1 .33 .33 0 0 0-.1-.5z"/>
<path d="M243.7 198.3l.3-.2 .4 .1 .1 .4-.7 .1 .2 .2 .5-.1-.1 .1-.3 .2-.3-.1zM243.9 198.3v.2h.4a.25 .25 0 0 0-.1-.2 .25 .25 0 0 0-.3 0z"/>
<path d="M246 198.6a.45 .45 0 0 1 .9 0 .45 .45 0 0 1-.9 0zM246.2 198.6a.3 .3 0 0 0 .6 0 .3 .3 0 0 0-.6 0zM246.5 197.8h.2l-.4 .2z"/>
<path d="M248 198.6a.45 .45 0 0 1 .9 0 .45 .45 0 0 1-.9 0zM248.1 198.6a.3 .3 0 0 0 .6 0 .3 .3 0 0 0-.6 0z"/>
<path d="M249.1 197.8h.8l.1 .2v.3l-.3 .2 .4 .5h-.2l-.4-.5h-.3v.5h-.1zM249.2 198v.3h.4a.2 .2 0 0 0 .3-.1 .2 .2 0 0 0-.3-.2z"/>
<path d="M250.1 198.3l.2-.2 .4 .1 .2 .4-.7 .1 .2 .2 .5-.1-.1 .1-.3 .2-.3-.1zM250.3 198.3l-.1 .2h.5l-.1-.2z"/>
<path d="M251.5 197.8h.2v.2h-.2zM251.5 198.2h.2v.8h-.2z"/>
<path d="M251.7 198.3l.5-.2 .2 .3v.2h-.6a.26 .26 0 0 0 .2 .3 .26 .26 0 0 0 .3-.2l.1 .1-.1 .2h-.5l-.2-.3zM251.9 198.3l-.1 .2h.5l-.1-.2z"/>
<path d="M253.9 198.3l.3-.2a.28 .28 0 0 1 .3 .1 .28 .28 0 0 1 .1 .3l.1 .5h-.4a.3 .3 0 0 1-.4-.3 .3 .3 0 0 1 .4-.2 .17 .17 0 0 0 .1-.3 .17 .17 0 0 0-.3 .1l-.1 .1zM254.1 198.7a.2 .2 0 0 0 .2 .2 .2 .2 0 0 0 .2-.2z"/>
<path d="M254.7 197.8h.1v.5l.4-.2 .2 .3-.2 .6-.4-.1-.1 .1zM254.9 198.3l-.1 .3a.27 .27 0 0 0 .4 .3 .27 .27 0 0 0 .1-.5l-.2-.1z"/>
<path d="M255.4 198.3l.2-.2 .5 .2v.3h-.6l.2 .3 .4-.1-.1 .2-.6-.1zM255.6 198.3l-.1 .2h.5l-.1-.2z"/>
<path d="M263.6 198.3l.3-.2 .4 .1 .1 .4-.7 .1 .2 .2 .5-.1-.1 .1-.3 .2-.3-.1zM263.9 198.3l-.1 .2h.4l-.1-.2z"/>
<path d="M266.2 198.2l.4-.1 .2 .2 .1 .7-.6 .1-.2-.2a.33 .33 0 0 1 .1-.4 .33 .33 0 0 1 .4 0 .2 .2 0 0 0-.1-.3 .2 .2 0 0 0-.3 .2h-.1zM266.3 198.7a.2 .2 0 0 0 .1 .3 .2 .2 0 0 0 .2-.3l.1-.1z"/>
<path d="M267.4 197.8h.7l.2 .2 .1 .6-.3 .4h-.7zM267.5 198v.9h.5l.2-.3-.1-.6z"/>
<path d="M268.5 198.2h.2a.32 .32 0 0 1 .4 0 .32 .32 0 0 1 .1 .3l.1 .5h-.4a.28 .28 0 0 1-.4 0 .28 .28 0 0 1 0-.4l.2-.1a.2 .2 0 0 0 .3-.1 .2 .2 0 0 0-.2-.2 .2 .2 0 0 0-.2 .2h-.1zM268.6 198.7a.2 .2 0 0 0 .2 .3 .2 .2 0 0 0 .2-.1 .21 .21 0 0 0-.1-.3 .21 .21 0 0 0-.3 .1z"/>
<path d="M269.7 198.3l.5-.2 .3 .3v.2h-.6a.26 .26 0 0 0 .2 .3 .26 .26 0 0 0 .3-.2l.1 .1-.2 .2h-.4l-.2-.3zM269.9 198.3v.2h.5l-.1-.2z"/>
<path d="M278.7 197.9l.5-.1 .1 .2 .1 .6-.2 .4h-.4l-.2-.2zM278.9 198l-.1 .5a.3 .3 0 0 0 0 .4 .3 .3 0 0 0 .4-.1 .3 .3 0 0 0 0-.4v-.4z"/>
<path d="M281.7 197.9l.4-.1 .2 .2v.7l-.2 .3h-.3l-.2-.2zM281.8 198v.7a.25 .25 0 0 0 .3 .2 .25 .25 0 0 0 .1-.4l-.1-.5z"/>
<path d="M283.4 197.9l.5-.1 .1 .3h-.1a.26 .26 0 0 0-.4-.1 .26 .26 0 0 0-.1 .4l.1-.1a.4 .4 0 0 1 .6 .3 .4 .4 0 0 1-.4 .5 .4 .4 0 0 1-.4-.5zM283.4 198.7a.3 .3 0 0 0 .6 0 .3 .3 0 0 0-.6 0z"/>
</g>
<path d="M267.4 143.9v2.5" fill="none" stroke="#000" stroke-width=".3"/>
<text font-size="7" x="172.6" y="183.8">BB203KRR2FD</text>
<g font-size="4.2">
<text x="38.7" y="24.1">Section A-A</text>
<text x="216.1" y="35.3">A</text>
<text x="261.4" y="84.4">A</text>
</g>
<g font-size="3.5">
<text x="112.1" y="146.7">Rev/Review</text>
<text x="149.3" y="146.5">Descripción del cambio/Change Description</text>
<text x="231.7" y="146.7">Dib/Made</text>
<text x="249.4" y="146.4">Apr./Approval</text>
<text x="268.5" y="146.7">Fecha/Date</text>
<text x="164.1" y="198.2">PLANO PRODUCCIÓN/FACTORY PRINT</text>
</g>
<g font-size="3.1">
<text x="113" y="153">OBSERV/OBSERVATIONS</text>
<text x="257.5" y="177.5">2:1</text>
</g>
<g font-size="2.8">
<text x="91" y="18.6">18,288</text>
<text x="93.6" y="29.1">12</text>
<text x="237.3" y="39.8">Replace the XXX</text>
<text x="237.5" y="43.2">with the number of the purchase order</text>
<text x="123" y="55.2">1</text>
<text x="192.3" y="58.7" transform="rotate(-35 192.3 58.7)">2</text>
<text x="193.5" y="57.8" transform="rotate(-32 193.5 57.8)">F</text>
<text x="194.8" y="57" transform="rotate(-28 194.8 57)">D</text>
<text x="186.1" y="64.8" transform="rotate(-52 186.1 64.8)">3</text>
<text x="187.3" y="63.4" transform="rotate(-48 187.3 63.4)">K</text>
<text x="188.8" y="61.7" transform="rotate(-44 188.8 61.7)">R</text>
<text x="190.6" y="60" transform="rotate(-38 190.6 60)">R</text>
<text x="216.9" y="61.9" transform="rotate(27 216.9 61.9)">L</text>
<text x="218.5" y="62.7" transform="rotate(33 218.5 62.7)">2</text>
<text x="220" y="63.7" transform="rotate(37 220 63.7)">1</text>
<text x="221" y="64.4" transform="rotate(41 221 64.4)">X</text>
<text x="183.1" y="70" transform="rotate(-64 183.1 70)">B</text>
<text x="184.1" y="68" transform="rotate(-61 184.1 68)">2</text>
<text x="185" y="66.4" transform="rotate(-56 185 66.4)">0</text>
<text x="222.7" y="66.1" transform="rotate(49 222.7 66.1)">X</text>
<text x="224.2" y="67.8" transform="rotate(56 224.2 67.8)">X</text>
<text x="225.5" y="69.7" transform="rotate(61 225.5 69.7)">X</text>
<text x="122.1" y="73.5">1</text>
<text x="182.3" y="72" transform="rotate(-67 182.3 72)">B</text>
<text x="187.9" y="77.7" transform="rotate(-81 187.9 77.7)">B</text>
<text x="188.2" y="75.7" transform="rotate(-76 188.2 75.7)">&amp;</text>
<text x="188.8" y="73.7" transform="rotate(-69 188.8 73.7)">P</text>
<text x="43.5" y="85.5" transform="rotate(-90 43.5 85.5)">Ø40</text>
<text x="54.6" y="86.7" transform="rotate(-90 54.6 86.7)">Ø24,44</text>
<text x="66.6" y="88.3" transform="rotate(-90 66.6 88.3)">Ø16,256</text>
<text x="221.1" y="95.9" transform="rotate(142 221.1 95.9)">B</text>
<text x="222.5" y="94.5" transform="rotate(137 222.5 94.5)">B</text>
<text x="204.4" y="100.2" transform="rotate(-167 204.4 100.2)">D</text>
<text x="206.2" y="100.4" transform="rotate(-173 206.2 100.4)">F</text>
<text x="208" y="100.5" transform="rotate(-178 208 100.5)">2</text>
<text x="210.3" y="100.4" transform="rotate(176 210.3 100.4)">R</text>
<text x="212.5" y="100" transform="rotate(169 212.5 100)">R</text>
<text x="214.6" y="99.5" transform="rotate(164 214.6 99.5)">K</text>
<text x="216.3" y="98.8" transform="rotate(158 216.3 98.8)">3</text>
<text x="217.9" y="98" transform="rotate(154 217.9 98)">0</text>
<text x="219.4" y="97.1" transform="rotate(148 219.4 97.1)">2</text>
<text x="226.9" y="99.6" transform="rotate(138 226.9 99.6)">P</text>
<text x="228.2" y="98.1" transform="rotate(134 228.2 98.1)">&amp;</text>
<text x="229.7" y="96.4" transform="rotate(129 229.7 96.4)">B</text>
<text x="126.5" y="111.4">1</text>
<text x="115.9" y="126.5">1</text>
<text x="259.1" y="152.4">103-BB203KRR2FD</text>
<text x="113.3" y="198.5">PO#1071</text>
</g>
<g font-size="2.8" fill="#007fff">
<text x="14.7" y="132.2">(TODAS LAS DIMENSIONES EN MILÍMETROS A MENOS QUE SE</text>
<text x="22.2" y="135.6">INDIQUE LO CONTRARIO)/(ALL DIMENSIONS ARE IN</text>
<text x="21.6" y="139">MILLIMETERS EXCEPT WHERE NOTED OTHERWISE)</text>
</g>
<g font-size="2.5">
<text x="268.8" y="162.3">C.TORIGIAN</text>
<text x="271" y="167.3">M.PESCI</text>
<text x="266.9" y="172.3">H.PIGLIACAMPI</text>
</g>
<g font-size="2.4">
<text x="10.7" y="145">NOTAS/NOTES:</text>
<text x="10.7" y="147.8">Marking on Bearing: &quot;L21XXXX&quot; on IR. Replace the XXX with the number of the purchase</text>
<text x="10.7" y="153.4">Marking on Seal/Shield:</text>
<text x="10.8" y="150.6">order</text>
<text x="39.7" y="153.4">&quot;</text>
<text x="42.6" y="153.4">BB203KRR2FD</text>
<text x="61.8" y="153.4">+</text>
<text x="65.8" y="153.4">B&amp;P &quot;</text>
<text x="10.7" y="156.2">Ball Complement: 8 x Ø17/64&quot;</text>
<text x="10.7" y="161.8">Lubricant Type: Grease, (EX01)Exxon Polyrex EM.</text>
<text x="10.9" y="159">Axial internal Clearance: (10μm - 51μm)</text>
<text x="10.7" y="164.6">Lubricant Fill: (1,7 - 2,2 gr)</text>
<text x="10.7" y="167.4">Closure Type: Two, double lip, straight edge, shroud style, staked in, Buna-N rubber seals.</text>
<text x="10.7" y="173">Rubber Color: Black</text>
<text x="10.8" y="170.2">Shroud finishing: Phosphated</text>
<text x="10.7" y="178.5">Raceway: Four-point contact, gothic arch design.</text>
<text x="10.8" y="175.8">Seal torque @ 100 rpm: (0,071 - 0,106 Nm)</text>
<text x="10.7" y="181.3">Rings and Ball Material: SAE 52100. H.T (58 - 64 HRc)</text>
<text x="10.7" y="184.1">Retainer: Two piece riveted steel</text>
<text x="10.7" y="189.7">Knurl on the O.R seal landing groove</text>
<text x="10.9" y="186.9">Tolerance Class: P0</text>
<text x="10.7" y="192.5">Rust Preventative oiled</text>
<text x="10.7" y="195.2">Packaging: plastic tube or roll wrapped</text>
</g>
<g font-size="2.2">
<text x="260.4" y="182.2">Ver NOTAS/see NOTES</text>
<text x="260.4" y="187.2">Ver NOTAS/see NOTES</text>
</g>
<g font-size="2.1">
<text x="99.6" y="73" transform="rotate(-13 99.6 73)">25°- 30°</text>
<text x="243.2" y="152.1">d</text>
<text x="242.2" y="162">dD</text>
<text x="242.3" y="162">e</text>
<text x="255.2" y="157.2">c</text>
<text x="269.3" y="157.2">Nombre/Name</text>
<text x="242.5" y="167">p</text>
<text x="254.7" y="162.2">25/06/2010</text>
<text x="254.7" y="167.2">25/06/2010</text>
<text x="242.4" y="172.1">eO</text>
<text x="243" y="172.1">/i</text>
<text x="254.7" y="172.2">09/12/2021</text>
<text x="242.5" y="177.2">Escala/Scale:</text>
<text x="242.5" y="182.2">Mat/Material:</text>
<text x="242.6" y="185.9">Trat. Térmico/</text>
<text x="242.5" y="188.4">Heat treatment:</text>
<text x="242.5" y="191">Rugosidad/</text>
<text x="265.6" y="190.8">Revisión/Review</text>
<text x="242.5" y="193.5">Roughness</text>
</g>
<g font-size="2">
<text x="100.1" y="17.3">0,000</text>
<text x="99.5" y="19.5">-0,120</text>
<text x="96.6" y="30">-0,120</text>
<text x="97.3" y="27.8">0,000</text>
<text x="125.1" y="54">0,00</text>
<text x="124.5" y="56.1">-0,40</text>
<text x="53.3" y="77" transform="rotate(-90 53.3 77)">0,000</text>
<text x="55.5" y="77.6" transform="rotate(-90 55.5 77.6)">-0,020</text>
<text x="65.4" y="77.1" transform="rotate(-90 65.4 77.1)">0,000</text>
<text x="67.5" y="77.7" transform="rotate(-90 67.5 77.7)">-0,127</text>
<text x="123.6" y="72.3">+1,00</text>
<text x="123.6" y="74.5">-0,40</text>
<text x="42.2" y="79.7" transform="rotate(-90 42.2 79.7)">0,000</text>
<text x="44.4" y="80.3" transform="rotate(-90 44.4 80.3)">-0,011</text>
<text x="128" y="112.4">-0,40</text>
<text x="128.6" y="110.2">0,00</text>
<text x="117.3" y="125.3">+1,00</text>
<text x="117.3" y="127.5">-0,40</text>
</g>
<g font-size="1.7">
<text x="115" y="161.1">Sin decimal/Without Decimal</text>
<text x="115" y="156.9">Tolerancias(salvo especificación)/</text>
<text x="115" y="159">Tolerances(unless otherwise noted)</text>
<text x="141.5" y="161.1">X.</text>
<text x="144.9" y="161.1">±0.1</text>
<text x="115" y="163.3">Un decimal/One Decimal</text>
<text x="115" y="165.4">Dos decimales/Two Decimal</text>
<text x="115.1" y="167.8">Ángulos/Angles</text>
<text x="141.2" y="165.4">X.XX ±0.02</text>
<text x="141.4" y="163.3">X.X</text>
<text x="142.1" y="167.8">±0.5°</text>
<text x="145.5" y="163.3">±0.05</text>
<text x="242.4" y="199">.ve</text>
<text x="257.8" y="199">A</text>
</g>
</svg>
